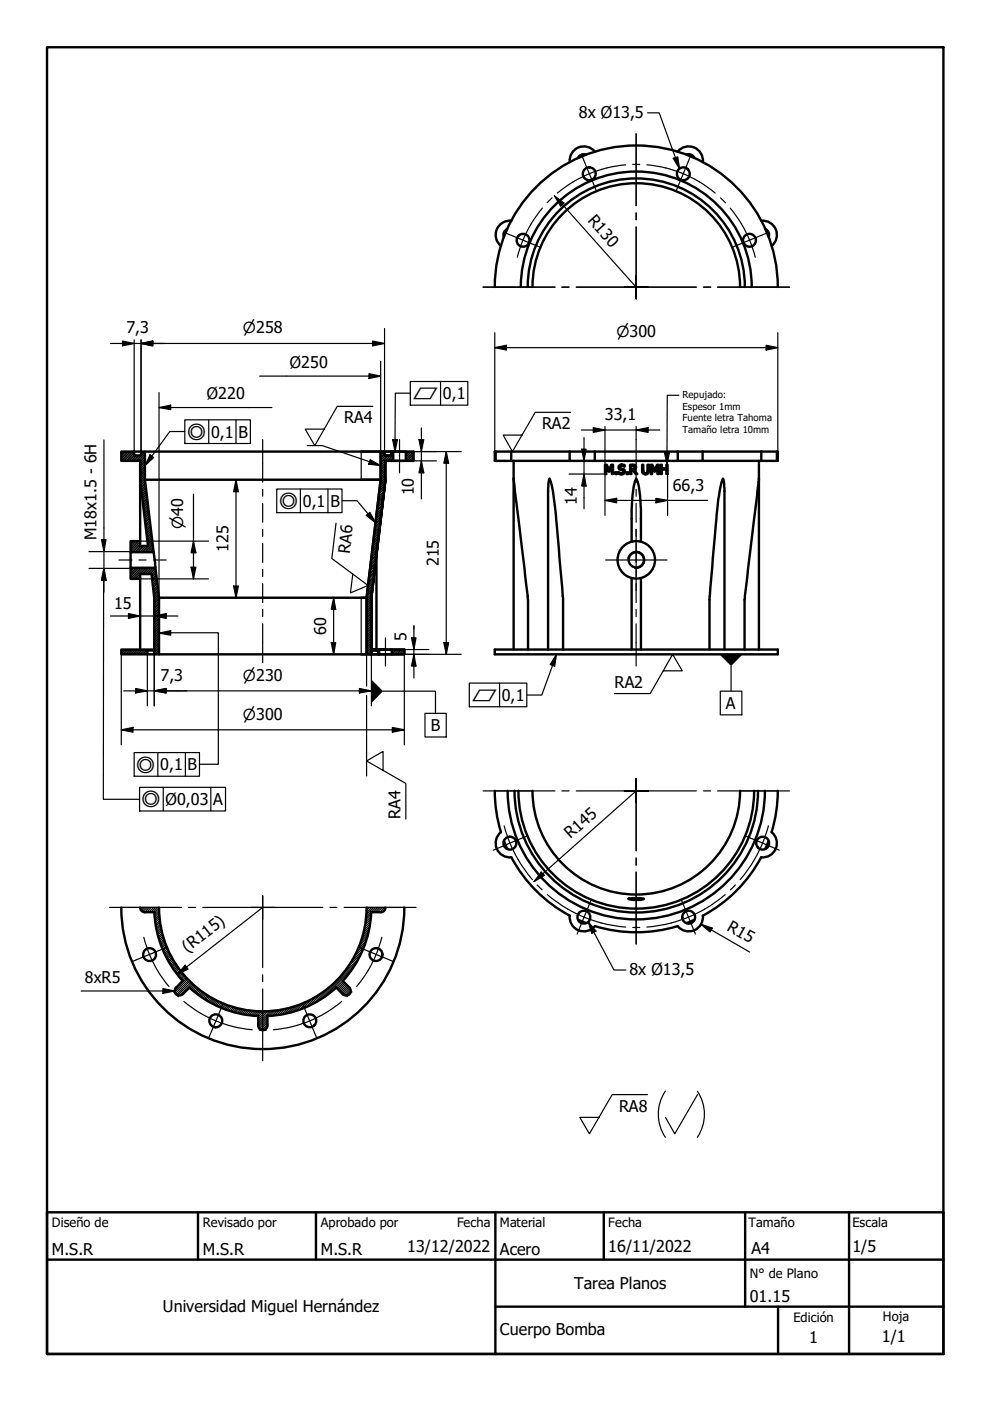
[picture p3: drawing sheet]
<svg xmlns="http://www.w3.org/2000/svg" width="210mm" height="297mm" viewBox="0 0 210 297" stroke-linecap="round" stroke-linejoin="round" font-family="sans-serif">
<!-- layer: Sombreado (ISO) -->
<g fill="none" stroke="#000" stroke-width=".25">
<path d="M25.8 95.7l-.1 .2M26.2 95.7l-.5 .6M26.5 95.7l-.8 .9M26.9 95.7l-1.2 1.3M27.3 95.7l-1.6 1.6M27.6 95.7l-1.9 1.9M28 95.7l-2 2M28.4 95.7l-2 2M28.4 96.4l-1.3 1.3M28.4 96l-1.7 1.7M28.6 96.6l-1.2 1.1M29 96.6l-1.2 1.1"/>
<path d="M29.3 96.6l-1.2 1.1M29.7 96.6l-1.2 1.1M30.2 95.7l-.3 .3M30.5 95.7l-.6 .6M30.7 99.9l-1 .9M30.7 99.5l-1 1M30.7 99.1l-1 1M30.7 98.8l-1 .9M30.7 98.4l-1 1M30.7 98l-1 1M30.7 97.7l-1 1M30.7 97.3l-1 1"/>
<path d="M30.7 97l-1 1M30.7 96.6l-1.1 1.1M30.7 96.3l-1.5 1.4M30.7 95.9l-1.8 1.8M80.8 95.7l-.1 .1M81.2 95.7l-.5 .4M81.5 95.7l-.8 .8M81.5 96.4l-.8 .8M81.5 96.1l-.8 .8M81.7 99.8l-1 1M81.7 99.5l-1 .9M81.7 99.1l-1 1"/>
<path d="M81.7 98.7l-1 1M81.7 98.4l-1 1M81.7 98l-1 1M81.7 96.6l-1 1M82.1 96.6l-1.4 1.4M82.4 96.6l-1.7 1.7M82.8 96.6l-2.1 2.1M83.3 95.7l-.3 .4M83.4 97.5l-.3 .2M83.4 97.1l-.7 .6M83.4 96.8l-1 .9M83.4 96.4l-1.4 1.3"/>
<path d="M83.4 96l-.4 .4M86.2 95.7l-.2 .1M86.6 95.7l-.6 .5M86.9 95.7l-.9 .9M87.2 95.7l-1.2 1.2M87.6 95.7l-1.6 1.6M87.7 97.4l-.3 .3M87.7 97.1l-.6 .6M87.7 96l-1.7 1.6M87.7 96.7l-1 1M87.7 96.3l-1.4 1.4M28.1 114.7l-.4 .3"/>
<path d="M28.4 114.7l-.7 .7M28.8 114.7l-1.1 1M29.1 114.7l-1.4 1.4M29.5 114.7l-1.8 1.8M29.7 115.6l-1.5 1.5M29.7 115.2l-1.9 1.9M29.7 114.9l-2 1.9M29.9 115.7l-1.3 1.4M30.3 115.7l-1.4 1.4M30.6 115.7l-1.3 1.4M30.7 102l-.9 .9M30.7 101.6l-.9 .9"/>
<path d="M30.7 101.3l-.9 .9M30.7 101l-1 .9M30.7 100.6l-1 1M30.7 100.2l-1 1M30.8 102.6l-.9 .9M30.8 102.3l-.9 .9M30.9 102.9l-.9 .9M30.9 103.6l-.9 .8M30.9 103.2l-.9 .9M31 115.7l-1.3 1.4M31 104.2l-.9 .9M31 103.9l-.9 .9"/>
<path d="M31.1 104.5l-.9 1M31.1 105.2l-.9 .9M31.1 104.8l-.9 1M31.2 105.8l-.9 .9M31.2 105.5l-.9 .9M31.2 106.2l-.8 .8M31.3 106.8l-.9 .9M31.3 106.5l-.9 .9M31.4 115.7l-1.4 1.4M31.4 107.4l-.9 .9M31.4 107.1l-.9 .9M31.4 107.7l-.9 .9"/>
<path d="M31.5 108.4l-.9 .9M31.5 108.1l-1 .9M31.6 109l-.9 .9M31.6 108.7l-.9 .9M31.6 109.3l-.9 .9M31.7 110l-.9 .9M31.7 109.7l-.9 .8M31.7 110.6l-.8 1M31.7 110.3l-.8 .9M31.8 110.9l-.9 1M31.9 111.6l-.9 .9M31.9 111.3l-.9 .9"/>
<path d="M31.9 111.9l-.8 .9M32 112.6l-.9 .9M32 112.3l-.9 .8M32.1 113.2l-.9 .9M32.1 112.9l-.9 .9M32.1 113.5l-.9 .9M32.2 114.2l-.9 .8M32.2 113.8l-1 .9M32.3 114.8l-.9 .9M32.3 114.5l-.9 .9M32.3 115.1l-1.9 2M32.4 115.7l-1.3 1.4"/>
<path d="M32.4 115.4l-1.7 1.7M32.4 116.4l-.6 .7M32.4 116.1l-1 1M32.5 116.7l-.4 .4M32.6 117l-.1 .1M79.5 119.9l-1.1 1.2M79.6 119.6l-1.2 1.1M79.6 119.2l-1.1 1.1M79.7 118.7l-1.2 1.2M79.8 118.3l-1.2 1.2M79.8 117.9l-1.2 1.1M79.8 117.5l-1.1 1.2"/>
<path d="M79.9 117.1l-1.2 1.1M79.9 116.7l-1.1 1.1M79.9 116.3l-1.1 1.2M80 115.9l-1.1 1.1M80.1 115.5l-1.2 1.1M80.1 115l-1.1 1.2M80.2 114.7l-1.2 1.1M80.2 114.2l-1.1 1.2M80.3 113.8l-1.2 1.2M80.3 113.5l-1.1 1.1M80.4 113l-1.2 1.2M80.4 112.6l-1.2 1.2"/>
<path d="M80.5 112.2l-1.2 1.1M80.5 111.8l-1.1 1.2M80.6 111.4l-1.2 1.2M80.6 111l-1.2 1.1M80.6 110.6l-1.1 1.1M80.7 110.2l-1.1 1.1M80.8 109.8l-1.2 1.1M80.8 109.3l-1.1 1.2M80.8 109l-1.1 1.1M80.9 108.5l-1.1 1.2M81 108.1l-1.2 1.2M81 107.7l-1.1 1.2"/>
<path d="M81 107.3l-1.1 1.1M81.1 106.9l-1.2 1.2M81.2 106.5l-1.2 1.1M81.2 106.1l-1.1 1.1M81.2 105.6l-1.1 1.3M81.3 105.3l-1.2 1.1M81.3 104.9l-1.1 1.1M81.4 104.4l-1.1 1.2M81.5 104.1l-1.2 1.1M81.5 103.6l-1.2 1.2M81.5 103.2l-1.1 1.2M81.6 102.8l-1.1 1.2"/>
<path d="M81.7 102.4l-1.2 1.2M81.7 102l-1.2 1.2M81.7 101.6l-1.1 1.1M81.7 101.3l-1.1 1M81.7 100.9l-1 1M81.7 100.6l-1 .9M81.7 100.2l-1 1M25.8 137.7l-.1 .2M26.2 137.7l-.5 .5M26.6 137.7l-.9 .9M26.9 137.7l-.9 1M27.3 137.7l-1 1"/>
<path d="M27.7 137.7l-1 1M27.8 120.4h-.1M28 137.7l-.9 1M28.1 120.4l-.4 .4M28.4 137.7l-1 1M28.5 120.4l-.8 .7M28.8 137.7l-1.1 1M28.9 120.4l-1.2 1.1M29.1 137.7l-1 1M29.2 120.4l-1.5 1.5M29.5 137.7l-1.1 1M29.6 120.4l-1.9 1.8"/>
<path d="M29.7 122.4l-.3 .3M29.7 122l-.7 .7M29.8 137.7l-1 1M30 120.4l-2.3 2.2M30.2 137.7l-1 1M30.3 120.4l-2.4 2.3M30.5 137.7l-1 1M30.7 120.4l-2.4 2.3M30.9 137.7l-1 1M31.1 120.4l-2.5 2.3M31.2 138.5l-.2 .2M31.2 138.1l-.6 .6"/>
<path d="M31.2 137.7l-.9 1M31.4 120.4l-1.4 1.3M31.6 137.7l-.1 .2M31.7 120.4l-1.3 1.3M32 137.7l-.2 .2M32.1 120.4l-1.4 1.3M32.3 137.7l-.1 .2M32.4 120.4l-1.3 1.3M32.8 120.4l-1.4 1.3M33 120.6l-1.2 1.1M33 120.9l-.9 .9M33.1 121.5l-.9 .9"/>
<path d="M33.1 121.2l-1 .9M33.1 122.2l-.8 .8M33.1 121.8l-.8 .9M33.2 122.5l-.9 .9M33.3 123.1l-.9 1M33.3 122.8l-1 .9M33.3 123.7l-.9 1M33.3 123.4l-.9 1M33.4 124.1l-.9 .9M33.5 124.8l-.9 .9M33.5 124.4l-1 .9M33.5 125.4l-.9 .9"/>
<path d="M33.5 125.1l-.9 .9M33.6 125.7l-.9 .9M33.7 126.4l-1 .9M33.7 126l-1 .9M33.7 136.7l-1.1 1.2M33.7 138.5l-.2 .2M33.7 138.2l-.6 .5M33.7 137.8l-.9 .9M33.7 137.5l-1 .9M33.7 137.1l-1 1M33.7 136.4l-1 .9M33.7 136l-1 1"/>
<path d="M33.7 135.6l-1 1M33.7 135.3l-1 1M33.7 134.9l-1 1M33.7 134.5l-1 1.1M33.7 134.2l-1 1M33.7 133.8l-1 1.1M33.7 133.5l-1 1M33.7 133.1l-1 1M33.7 132.8l-1 1M33.7 132.4l-1 1M33.7 132.1l-1 .9M33.7 131.7l-1 1"/>
<path d="M33.7 131.3l-1 1M33.7 131l-1 .9M33.7 130.6l-1 1M33.7 130.2l-1 1M33.7 129.9l-1 1M33.7 129.5l-1 1M33.7 129.1l-1 1.1M33.7 128.8l-1 1M33.7 128.4l-1 1.1M33.7 128.1l-1 1M33.7 127.7l-1 1.1M33.7 127.4l-1 1"/>
<path d="M33.7 127l-1 1M33.7 126.7l-1 1M78.7 138.4l-.3 .3M78.7 138l-.7 .7M78.7 137.7l-1 1M78.7 137.3l-1 1M78.7 137l-1 1M78.7 136.6l-1 1M78.7 136.3l-1 .9M78.7 135.9l-1 1M78.7 135.5l-1 1M78.7 135.2l-1 .9"/>
<path d="M78.7 134.8l-1 1M78.7 134.4l-1 1M78.7 134.1l-1 1M78.7 133.7l-1 1M78.7 133.3l-1 1.1M78.7 133l-1 1M78.7 132.6l-1 1.1M78.7 132.3l-1 1M78.7 131.9l-1 1M78.7 131.6l-1 1M78.7 131.2l-1 1M78.7 130.9l-1 1"/>
<path d="M78.7 130.5l-1 1M78.7 130.1l-1 1M78.7 129.8l-1 1M78.7 129.4l-1 1M78.7 129l-1 1M78.7 128.7l-1 1M78.7 128.3l-1 1M78.7 128l-1 1M78.7 127.6l-1 1M78.7 127.2l-1 1.1M78.7 126.9l-1 1M78.7 126.5l-1 1.1"/>
<path d="M78.8 126.1l-1.1 1.1M78.9 125.7l-1.2 1.1M78.9 125.3l-1.2 1.1M78.9 124.9l-1.1 1.1M79 137.7l-.1 .2M79 124.4l-1.1 1.2M79.1 124.1l-1.2 1.1M79.1 123.6l-1.1 1.2M79.1 123.2l-1.1 1.2M79.2 122.8l-1.2 1.1M79.2 122.4l-1.1 1.2M79.3 122l-1.1 1.2"/>
<path d="M79.3 121.6l-1.1 1.1M79.4 137.7l-.2 .2M79.4 121.2l-1.2 1.2M79.4 120.8l-1.1 1.1M79.5 120.4l-1.1 1.1M79.8 137.7l-.2 .2M80.1 137.7l-.2 .2M80.4 138.5l-.2 .2M80.4 138.2l-.2 .2M80.4 137.8l-.2 .2M83.3 137.7l-.2 .3M83.7 137.7l-.6 .7"/>
<path d="M84 137.7l-.9 1M84.4 137.7l-1 1M84.8 137.7l-1 1M85.1 137.7l-1 1M85.5 137.7l-1 1M85.7 138.5l-.2 .2M85.7 138.2l-.5 .5M85.7 137.8l-.9 .9M29.8 192.4l-.1 .1M30.3 192.4l-.5 .5M30.7 192.4l-.7 .7M31.2 192.4l-.9 .9"/>
<path d="M31.6 192.4l-.9 1M32.1 192.4l-1 1M32.6 192.4l-1 1M33 192.4l-1 1M33.5 192.4l-1.1 1M33.7 192.6l-.9 .9M33.8 193.9l-.9 .9M33.8 193.4l-1 1M33.8 193l-1 1M33.8 194.7l-.8 .9M33.8 194.2l-.9 1M33.9 195.5l-.8 .9"/>
<path d="M33.9 195.1l-.9 .9M34 195.9l-.9 .9M34.1 196.3l-.9 .8M34.2 196.6l-.9 .9M34.2 197l-.8 .9M34.4 197.3l-.9 .9M34.4 197.7l-.8 .9M34.5 198.1l-.8 .8M34.5 198.5l-.7 .7M34.7 198.8l-.8 .8M34.8 199.1l-.8 .8M34.9 199.4l-.7 .9"/>
<path d="M35.1 199.8l-.9 .8M77.6 199.5l-1.7 1.7M77.8 198.8l-1.7 1.7M77.9 192.4l-.2 .2M78 198.2l-1.6 1.6M78.1 197.6l-1.5 1.5M78.2 197l-1.3 1.4M78.4 196.5l-1.4 1.3M78.4 192.4l-.7 .7M78.4 195.9l-1.2 1.3M78.5 195.4l-1.2 1.2M78.5 194.9l-1.2 1.2"/>
<path d="M78.6 194.4l-1.1 1.1M78.6 193.9l-1.1 1.1M78.8 192.4l-1.1 1.2M79.2 192.4l-1.6 1.6M79.7 192.4l-2.1 2.1M80.1 192.4l-1 1M80.6 192.4l-1 1M81 192.4l-1 1M81.5 192.4l-1 1M81.7 192.7l-.7 .6M35.2 200.1l-.8 .8M35.3 200.5l-.8 .8"/>
<path d="M35.4 200.8l-.8 .7M35.5 201.1l-.7 .8M35.7 201.4l-.8 .8M35.8 201.7l-.7 .8M35.9 202l-.7 .7M36.1 202.3l-.7 .8M36.3 202.6l-.8 .8M36.4 202.9l-.7 .8M36.6 203.2l-.8 .7M36.7 203.5l-.7 .7M36.9 203.8l-.7 .7M37.1 204.1l-.7 .7"/>
<path d="M37.3 204.3l-.8 .7M37.5 204.6l-.8 .7M37.7 204.8l-.8 .8M37.8 205.1l-.7 .8M38 205.3l-.7 .8M38.2 205.7l-.7 .7M38.4 205.9l-.7 .7M38.5 206.2l-.7 .7M38.7 206.4l-.7 .7M39 206.6l-.7 .8M39.2 206.9l-.7 .7M39.4 207.1l-.7 .7"/>
<path d="M39.6 207.3l-2.5 2.6M39.8 207.6l-2.7 2.7M40.1 207.8l-2.9 2.8M40.3 208l-2.8 2.9M40.5 208.3l-2.8 2.7M40.7 208.5l-2.5 2.6M41 208.7l-.7 .7M41.2 208.9l-.7 .7M41.5 209.1l-.8 .8M41.7 209.3l-.7 .7M42 209.5l-.8 .7M42.2 209.7l-.7 .7"/>
<path d="M42.4 209.9l-.7 .7M42.7 210.1l-.7 .7M42.9 210.3l-.7 .8M43.2 210.5l-.7 .7M43.5 210.7l-.8 .7M43.8 210.8l-.7 .8M44.1 211l-.8 .8M44.3 211.2l-.7 .7M44.6 211.3l-.7 .8M44.9 211.5l-.8 .8M45.1 211.7l-.7 .8M45.5 211.8l-.8 .8"/>
<path d="M45.7 212l-.7 .7M46 212.1l-.7 .8M46.4 212.3l-.8 .7M46.7 212.4l-.8 .8M47 212.5l-.8 .8M47.3 212.7l-.8 .8M47.6 212.8l-.8 .8M47.9 213l-.8 .7M48.3 213.1l-.8 .8M48.6 213.2l-.8 .8M48.9 213.3l-.8 .8M49.3 213.4l-.8 .8"/>
<path d="M49.7 213.5l-.9 .8M50 213.6l-.9 .8M50.4 213.7l-.9 .9M50.7 213.8l-.9 .8M51.1 213.9l-.9 .8M51.4 214l-.8 .8M51.8 214l-.9 .9M52.2 214.1l-.9 .8M52.6 214.1l-.9 1M53 214.2l-.9 .9M53.3 214.2l-.8 1M53.8 214.3l-1 .9"/>
<path d="M54.2 214.4l-.9 .9M54.6 214.4l-.9 .9M55.1 214.4l-1 .9M55.5 214.4l-1 1M55.9 214.4l-1.2 1.2M56.4 214.4l-1.7 1.7M56.6 217.7l-.6 .7M56.7 217.2l-1.1 1.2M56.7 216.7l-1.5 1.5M56.7 216.3l-1.7 1.7M56.7 215.8l-1.9 1.9M56.8 214.4l-2.1 2.1"/>
<path d="M57.3 214.4l-2.6 2.6M57.8 214.3l-3.1 3.1M58.4 214.2l-1.2 1.1M58.9 214.1l-1.2 1.2M59.4 214l-1.2 1.3M59.9 214l-1.2 1.2M60.5 213.9l-1.3 1.2M61.1 213.7l-1.3 1.4M61.7 213.5l-1.4 1.4M62.4 213.3l-1.5 1.5M63 213.2l-1.5 1.5M63.8 212.8l-1.7 1.7"/>
<path d="M64.5 212.5l-1.7 1.7M65.3 212.1l-1.8 1.9M66.2 211.7l-2.1 2.1M67.4 211l-2.4 2.5M68.7 210.2l-2.9 2.8M72.7 207.9l-1.5 1.4M72.9 208.2l-1.4 1.4M73.2 208.4l-1.5 1.5M73.3 208.6l-1.4 1.4M73.6 208.8l-1.5 1.5M73.8 209.1l-1.4 1.4M74 209.3l-1.4 1.4"/>
<path d="M74.2 209.6l-1.3 1.3M74.3 210.4l-.6 .6M74.4 209.9l-1.2 1.2M74.4 205.7l-5.4 5.4M75.2 204.5l-7.4 7.4M75.9 203.4l-9.2 9.2M76.3 202.5l-3 3M76.8 201.7l-2.4 2.2M77.1 200.8l-2.2 2.2M77.3 200.1l-1.9 1.9"/>
</g>
<!-- layer: Visible (ISO) -->
<g fill="none" stroke="#000" stroke-width=".51">
<path d="M124.3 32.8a1.37 1.37 0 0 0-1.8 .7M126.1 32.1a3 3 0 0 0-3.5-.8 3 3 0 0 0-1.8 3.1M143.7 32.1a3 3 0 0 1 3.5-.8 3 3 0 0 1 1.8 3.1M145.5 32.8a1.37 1.37 0 0 1 1.8 .7M107.5 48.6a1.37 1.37 0 0 0-.7 1.7M108.4 46.8a3 3 0 0 0-3.1 1.8 3 3 0 0 0 .9 3.5M161.4 46.8a3 3 0 0 1 3.1 1.8 3 3 0 0 1-.9 3.5M162.3 48.6a1.37 1.37 0 0 1 .7 1.7M104.9 60.9a30 30 0 0 1 30-30.1 30 30 0 0 1 30 30.1M110.4 60.9a24.5 24.5 0 0 1 24.5-24.5 24.5 24.5 0 0 1 24.5 24.5M111.9 60.9a23 23 0 0 1 23-23.1 23 23 0 0 1 23 23.1M112.9 60.9a22 22 0 0 1 22-22.1 22 22 0 0 1 22 22.1"/>
<path d="M28.4 95.7v.1M28.4 95.7v.7M28.4 96.5l.1 .1M29.9 96.5l-1.3 .1M29.9 95.7v.7M29.9 95.7v.1M30 95.7h-4.3v2h4v2.6h.2M30 95.7h.7v6l1.9 15.4h-4.9v-2.4h2M30.7 95.7h50M81.5 95.8v.6M81.5 96.5l.1 .1M82.9 96.5l-1.2 .1"/>
<path d="M83 95.8v.6M83.4 95.7v2h-1.7v3.8M83.4 97.7h2.6M85.7 97.7h-4v3.8M86 95.7v2h1.7v-2h-7v6M105.1 97.7h-.2v-2h60v2h-56.5M105.1 95.7v2M108.4 95.7v2h-3.3M108.9 97.7v40M120.8 95.7v2M126.1 95.7v2M128.3 98.5h.4l.5 1.1 .4-1.1h.4v2h-.3v-1.7l-.5 1.2h-.2l-.5-1.2v1.7h-.2z"/>
<path d="M131.3 98.7l.3-.2h.7l.1 .4a.57 .57 0 0 0-1 .1l.3 .4a.64 .64 0 0 1 .7 .7 .64 .64 0 0 1-1 .4l-.3-.1v-.3a.64 .64 0 0 0 1.1-.1l-.1-.3a.92 .92 0 0 1-1-.7zM133.6 98.5h.5a.59 .59 0 0 1 .7 .5 .59 .59 0 0 1-.4 .7l.7 .8h-.3l-.6-.8h-.3v.8h-.3zM133.9 98.7a.46 .46 0 0 1 .6 .2 .46 .46 0 0 1-.1 .6h-.5zM136.1 98.5h.3v1.2a.45 .45 0 0 0 .4 .6 .45 .45 0 0 0 .5-.5v-1.3h.3v1.2a.74 .74 0 0 1-.7 .9 .74 .74 0 0 1-.8-.9zM138 98.5h.3l.5 1.1 .5-1.1h.4v2h-.3v-1.7l-.5 1.2h-.2l-.5-1.2v1.7h-.2zM140.1 98.5h.2v.8h1v-.8h.2v2h-.2v-.9h-1v.9h-.2zM143.7 95.7v2M149 95.7v2M160.9 97.7v40M161.4 95.7v2M164.7 95.7v2M27.7 117.1v3.3"/>
<path d="M29.7 100.3v.2M29.9 100.5h-.2v15.2M30.7 101.7h50M32.6 117.1l.4 3.3M79.8 117.7v20M80.7 101.7l-3 25v12h1M80.7 101.7l-3 25M81.7 101.4l-3 25M108.9 101.5l3 24.9 .1 11.3M130.4 100.1h.3v.4h-.3zM132.8 100.1h.4v.4h-.4zM133.9 114.9v-4.9a23.2 23.2 0 0 1 1-8.5l.2 .3a25.1 25.1 0 0 1 .8 8.2v4.9"/>
<path d="M160.9 101.5l-3 24.9v11.3M29.7 121.7v1h-2v-2.3h5.3l.7 6.3v12h-.9M29.7 122.7v15h-4v1h5.5M31.2 138v.7M31.2 138.7h1.6M31.2 138.7h.1M31.3 138h1.4M32.7 138.7h.1M32.7 138v.7M33.7 138.7h44M33.7 126.7h44M77.7 126.7v12h1"/>
<path d="M78.7 138.7h-.1M78.7 138v.7M78.8 126.4l-.1 11.3h7v1h-7M80 137.9l.1 .1M80.1 137.9l-1.4 .1M80.2 138v.7M80.4 137.7v1M81.7 137.7h4v1h-5.5M83.1 137.7v1M104.9 137.7h60v1h-60zM116.2 137.7v-34.1l.3-2.1a30 30 0 0 1 1.4 8.5l1.5 16.8v10.9M133.9 122.6v15.1"/>
<path d="M135.9 122.6v15.1M150.4 137.7v-10.9l1.3-14.7a44.6 44.6 0 0 1 1.6-10.6l.3 2.1v34.1M104.9 167.7a30 30 0 0 0 1.3 8.7 3 3 0 0 0-.9 3.5 3 3 0 0 0 3.1 1.9 30.2 30.2 0 0 0 12.4 12.3 3 3 0 0 0 1.8 3.1 3 3 0 0 0 3.5-.8M106.8 178.3l.8 1.7M107.6 167.7a27.3 27.3 0 0 0 27.3 27.2 27.3 27.3 0 0 0 27.3-27.2M109.1 167.7a25.8 25.8 0 0 0 25.8 25.8 25.8 25.8 0 0 0 25.8-25.8M109.9 167.7a25 25 0 0 0 25 24.9 25 25 0 0 0 25-24.9M112.9 167.7a22 22 0 0 0 22 22 22 22 0 0 0 22-22M163 178.3l-.7 1.7M163.6 176.4a3 3 0 0 1 .9 3.5 3 3 0 0 1-3.1 1.8 30 30 0 0 1-12.4 12.5 3 3 0 0 1-1.8 3 3 3 0 0 1-3.5-.8M164.9 167.7a30 30 0 0 1-1.3 8.7M25.7 192.4a30 30 0 0 0 30 30 30 30 0 0 0 30-30"/>
<path d="M29.7 192.4a.98 .98 0 0 0 1 1M30.7 193.4h2.1M32.7 193.4a23 23 0 0 0 6.1 14.6M33.7 192.4a22 22 0 0 0 22 22 22 22 0 0 0 22-22M78.7 193.4a23 23 0 0 1-6 14.6M81.7 192.4a.98 .98 0 0 1-1 1h-2M122.6 195l1.7 .7M126.1 196.3a30 30 0 0 0 17.6 .1M133.3 190.5l.7-.1 2.5 .1a5.3 5.3 0 0 1-3.2 0zM147.2 195l-1.7 .7M37.3 209.4a.98 .98 0 0 0 0 1.4 .98 .98 0 0 0 1.4 0M38.7 207.9l-1.4 1.5"/>
<path d="M40.2 209.4a23 23 0 0 0 14.5 6M40.2 209.3l-1.5 1.5M54.7 215.4v2a.98 .98 0 0 0 1 1 .98 .98 0 0 0 1-1v-2M71.2 209.3l1.5 1.5M71.3 209.4a23 23 0 0 1-14.6 6M72.6 207.9l1.5 1.5M74.1 209.4a.98 .98 0 0 1 0 1.4 .98 .98 0 0 1-1.4 0"/>
<circle cx="124.9" cy="36.8" r="1.37"/>
<circle cx="144.9" cy="36.8" r="1.37"/>
<circle cx="110.9" cy="50.9" r="1.37"/>
<circle cx="158.9" cy="50.9" r="1.37"/>
<circle cx="134.9" cy="118.7" r="4"/>
<circle cx="134.9" cy="118.7" r="1.62"/>
<circle cx="108.1" cy="178.8" r="1.37"/>
<circle cx="161.7" cy="178.8" r="1.37"/>
<circle cx="123.8" cy="194.5" r="1.37"/>
<circle cx="146" cy="194.5" r="1.37"/>
<circle cx="31.7" cy="202.4" r="1.37"/>
<circle cx="45.8" cy="216.4" r="1.37"/>
<circle cx="65.7" cy="216.4" r="1.37"/>
<circle cx="79.7" cy="202.4" r="1.37"/>
</g>
<!-- layer: Visible fina (ISO) -->
<path d="M104.9 60.9h8M156.9 60.9h8M76.6 95.7v6M27.7 117h4.8M133.1 118.4a1.81 1.81 0 0 1 2.1-1.5 1.81 1.81 0 0 1 1.5 2.1 1.81 1.81 0 0 1-2.1 1.5M27.7 120.5h5.3M76.6 126.7v12M104.9 167.7h8M156.9 167.7h8M25.7 192.4h8M77.7 192.4h8" fill="none" stroke="#000" stroke-width=".25"/>
<!-- layer: Borde (ISO) -->
<path d="M10 10h190v277.1h-190z" fill="none" stroke="#000" stroke-width=".51"/>
<path d="M29.7 97.7v4.1l1.7 13.9h-1.7M81.7 101.8l-3 25v10.9h3h-3v-10.9zM29.7 121.7h2.4l.6 5.1v10.9h-3" fill="none" stroke="#000" stroke-width=".51"/>
<path d="M10 257h190v30.1h-190zM42 257v10.1M67 257v10.1M105 257v30.1M128 257v10.1M158 257v20M180 257v30.1M10 267.1h190M105 277h95M165 277v10.1" fill="none" stroke="#000" stroke-width=".51"/>
<!-- layer: Marca de centro (ISO) -->
<g fill="none" stroke="#000" stroke-width=".25">
<path d="M123.5 33.3l2.9 7.1M134.9 28.4v15.2M146.3 33.3l-2.9 7.1M107.3 49.5l7.1 2.9M134.9 48.1v12.8v-2.5M134.9 45.1v1.5M162.5 49.5l-7.1 2.9M102.4 60.9h15.3M119.1 60.9h1.5M122.2 60.9h12.7h-2.5M134.9 63.4v-2.5v2.5M137.4 60.9h-2.5h12.7"/>
<path d="M149.2 60.9h1.5M152.1 60.9h15.3M128.4 118.7h13M134.9 112.3v12.9M102.4 167.7h15.3M111.7 177.3l-7.1 3M119.1 167.7h1.5M122.2 167.7h12.7h-2.5M132.4 167.7h2.5h-2.5M134.9 165.1v2.6v-2.6M134.9 170.2v-2.5v2.5M134.9 170.2v-2.5v12.7"/>
<path d="M137.4 167.7h-2.5h2.5M137.4 167.7h-2.5h12.7M149.2 167.7h1.5M152.1 167.7h15.3M158.1 177.3l7.1 3M23.2 192.4h15.3M39.9 192.4h1.6M43 192.4h12.7h-2.5M55.7 189.9v2.5v-2.5M55.7 194.9v-2.5v12.8M58.2 192.4h-2.5h12.8M70 192.4h1.4"/>
<path d="M73 192.4h15.2M125.3 190.9l-2.9 7.1M134.9 181.9v1.5M134.9 184.9v15.2M144.5 190.9l2.9 7.1M35.2 200.9l-7.1 2.9M47.2 212.9l-2.9 7.1M55.7 206.7v1.4M55.7 209.7v15.2M64.2 212.9l2.9 7.1M76.2 200.9l7.1 2.9"/>
</g>
<!-- layer: Eje (ISO) -->
<g fill="none" stroke="#000" stroke-width=".25">
<path d="M132.7 34.9a26 26 0 0 0-14.5 6M135.7 34.9h-1.5M137.2 34.9a26 26 0 0 1 14.4 6M115 44.1a26 26 0 0 0-5.3 10.5M117.1 41.9l-1.1 1.1M152.8 41.9l1 1.1M154.8 44.1a26 26 0 0 1 5.3 10.5M55.7 93.2v9M84.7 93.2v7.1M134.9 93.2v9M25.2 118.7h2.8M29.5 118.7h1.5"/>
<path d="M32.5 118.7h2.7M55.7 103.7v1.5M55.7 106.7v4M55.7 112.3v1.4M55.7 115.2v4M134.9 103.7v1.5M134.9 106.7v4M134.9 112.3v1.4M134.9 115.2v4M55.7 120.7v1.5M55.7 123.7v4M55.7 129.2v1.5"/>
<path d="M55.7 132.3v8.2M81.7 135.2v6M134.9 120.7v1.5M134.9 123.7v4M134.9 129.2v1.5M134.9 132.3v8.9M106.9 175.1a29 29 0 0 0 6 11.4M162.9 175.1a29 29 0 0 1-6 11.4M30.5 198.7a26 26 0 0 0 5.3 10.5M80.9 198.7a26 26 0 0 1-5.3 10.5M113.9 187.6l1 1.1M116.1 189.7a29 29 0 0 0 16.6 6.9"/>
<path d="M134.2 196.6h1.5M153.8 189.7a29 29 0 0 1-16.7 6.9M155.9 187.6l-1 1.1M36.8 210.3l1.1 1M39 212.3a26 26 0 0 0 14.5 6M55 218.4h1.5M72.4 212.3a26 26 0 0 1-14.4 6M74.6 210.3l-1 1"/>
</g>
<!-- layer: Cota (ISO) -->
<g fill="none" stroke="#000" stroke-width=".25">
<path d="M117.5 41.5l2.1 1.5-.7 .7zM117.5 41.5l17.4 19.4M23.4 72.8h58.1M26 72.3l2.4 .5-2.4 .5zM28.4 72.1v23.6M29.9 72.8l2.5-.5v1zM29.9 72.1v23.6M55.1 79.7h25.6M78.2 79.2l2.5 .5-2.5 .5zM79 72.3l2.5 .5-2.5 .5zM80.7 76.6v19.1M81.5 69.6v26.1"/>
<path d="M104.9 73.7l2.5-.5v1zM104.9 73.7h60M104.9 70.5v25.2M162.4 73.2l2.5 .5-2.5 .5zM164.9 70.5v25.2M33.7 86.4l2.5-.5v1zM33.7 86.4h24M33.7 83.2v35.4M85.7 97.7h6.8M85.7 95.7h12.1M88.8 93.2h1.1l-.6 2.5zM89.3 97.7l.6 2.6h-1.1z"/>
<path d="M89.3 90.7v15.1M94.6 95.7l.5 2.5h-1zM94.6 95.7v43M120.6 97.7h5.5M123.3 91.2h16.6M123.3 95.2h1l-.5 2.5zM123.8 92.8v15.1M125.8 90.7l2.5 .5-2.5 .5zM128.3 90.4v8.1M134.9 91.2l2.5-.5v1zM134.9 90.4v2.8M29.7 114.7h14.5"/>
<path d="M33.7 118.9v7.8M41 114.7l.5 2.5h-1zM41 104.8v17.9M50 101.7l.5 2.6h-1zM50 101.7v25M120.6 100.5h7.7v8.8M123.8 100.5l.5 2.5h-1zM128.3 106.1l2.4-.5v1zM128.3 106.1h21.8M139.1 105.6l2.4 .5-2.4 .5zM141.5 100.5v8.8M23.4 130.6h14.3"/>
<path d="M25.7 138.7v19.2M27.2 130.1l2.5 .5-2.5 .5zM29.7 122.7h14.5M31.2 138.7v11M32.7 130.6l2.5-.5v1zM32.7 138.7v11M40.5 120.3h1l-.5 2.4zM49.5 124.3h1l-.5 2.4zM70.2 136.3h1l-.5 2.4zM70.7 126.7l.5 2.5h-1zM70.7 126.7v12M78.7 138.7v11"/>
<path d="M85.7 137.7h5.2M87.2 135.2h1l-.4 2.5zM87.8 138.7l.4 2.5h-1zM87.8 132.7v11M94.1 136.3h1l-.5 2.4zM97.8 138.7h-12.1v19.2M25.7 154.7l2.5-.5v1zM25.7 154.7h60M26.2 146.5h52.5M28.8 146l2.4 .5-2.4 .4zM32.7 146.5l2.5-.5v.9zM76.2 146l2.5 .5-2.5 .4z"/>
<path d="M83.2 154.2l2.5 .5-2.5 .5zM134.9 167.7l-21.7 19.2M55.7 192.4l-18.1 14.2M114.7 184.9l.7 .7-2.2 1.3zM148.6 195.9l2.4 .9-.4 .8zM148.6 195.9l10.3 6M17.2 210.1h19.8M34.5 209.6l2.5 .5-2.5 .5zM39.2 204.6l.7 .9-2.3 1.1z"/>
</g>
<g fill="#000">
<path d="M117.5 41.5l2.1 1.5-.7 .7z" fill-rule="evenodd"/>
<path d="M26 72.3l2.4 .5-2.4 .5z" fill-rule="evenodd"/>
<path d="M29.9 72.8l2.5-.5v1z" fill-rule="evenodd"/>
<path d="M29.9 72.8l2.5-.5v1z" fill-rule="evenodd"/>
<path d="M79 72.3l2.5 .5-2.5 .5z" fill-rule="evenodd"/>
<path d="M104.9 73.7l2.5-.5v1z" fill-rule="evenodd"/>
<path d="M162.4 73.2l2.5 .5-2.5 .5z" fill-rule="evenodd"/>
<path d="M33.7 86.4l2.5-.5v1z" fill-rule="evenodd"/>
<path d="M78.2 79.2l2.5 .5-2.5 .5z" fill-rule="evenodd"/>
<path d="M88.8 93.2h1.1l-.6 2.5z" fill-rule="evenodd"/>
<path d="M94.6 95.7l.5 2.5h-1z" fill-rule="evenodd"/>
<path d="M123.3 95.2h1l-.5 2.5z" fill-rule="evenodd"/>
<path d="M125.8 90.7l2.5 .5-2.5 .5z" fill-rule="evenodd"/>
<path d="M134.9 91.2l2.5-.5v1z" fill-rule="evenodd"/>
<path d="M41 114.7l.5 2.5h-1z" fill-rule="evenodd"/>
<path d="M50 101.7l.5 2.6h-1z" fill-rule="evenodd"/>
<path d="M89.3 97.7l.6 2.6h-1.1z" fill-rule="evenodd"/>
<path d="M123.8 100.5l.5 2.5h-1z" fill-rule="evenodd"/>
<path d="M128.3 106.1l2.4-.5v1z" fill-rule="evenodd"/>
<path d="M139.1 105.6l2.4 .5-2.4 .5z" fill-rule="evenodd"/>
<path d="M27.2 130.1l2.5 .5-2.5 .5z" fill-rule="evenodd"/>
<path d="M32.7 130.6l2.5-.5v1z" fill-rule="evenodd"/>
<path d="M40.5 120.3h1l-.5 2.4z" fill-rule="evenodd"/>
<path d="M49.5 124.3h1l-.5 2.4z" fill-rule="evenodd"/>
<path d="M70.2 136.3h1l-.5 2.4z" fill-rule="evenodd"/>
<path d="M70.7 126.7l.5 2.5h-1z" fill-rule="evenodd"/>
<path d="M87.2 135.2h1l-.4 2.5z" fill-rule="evenodd"/>
<path d="M94.1 136.3h1l-.5 2.4z" fill-rule="evenodd"/>
<path d="M25.7 154.7l2.5-.5v1z" fill-rule="evenodd"/>
<path d="M28.8 146l2.4 .5-2.4 .4z" fill-rule="evenodd"/>
<path d="M32.7 146.5l2.5-.5v.9z" fill-rule="evenodd"/>
<path d="M32.7 146.5l2.5-.5v.9z" fill-rule="evenodd"/>
<path d="M76.2 146l2.5 .5-2.5 .4z" fill-rule="evenodd"/>
<path d="M83.2 154.2l2.5 .5-2.5 .5z" fill-rule="evenodd"/>
<path d="M87.8 138.7l.4 2.5h-1z" fill-rule="evenodd"/>
<path d="M114.7 184.9l.7 .7-2.2 1.3z" fill-rule="evenodd"/>
<path d="M148.6 195.9l2.4 .9-.4 .8z" fill-rule="evenodd"/>
<path d="M34.5 209.6l2.5 .5-2.5 .5z" fill-rule="evenodd"/>
<path d="M39.2 204.6l.7 .9-2.3 1.1z" fill-rule="evenodd"/>
</g>
<g fill="none" stroke="#000" stroke-width=".25">
<path d="M137.3 23.9h2.5l4.3 11.9M142.7 33.6l1-.3 .4 2.5zM22 93.3v32.2M31.8 96.4l.8 .6-1.9 1.7zM39.2 91.5h-3.2l-5.3 7.2M39.2 89h13.9v5h-13.9zM44.3 89v5M50 89v5M65.2 94.5h3.1l12.4 4.2M78.5 97.5l2.2 1.2-2.5-.3zM79.1 86.2h-7.6l-4.8 8.3-2-3.5h4M83.2 93.2h1.1l-.5 2.5z"/>
<path d="M87 83.4h-3.2v12.3M87 80.9h12.2v5h-12.2zM93.4 80.9v5M121 87.4h-7.5l-4.9 8.3-1.9-3.4h4M140.9 96h1l-.5 2.5zM144 83.8h-2.5l-.1 14.7M18.9 117h8.8M21.5 114.4h1l-.5 2.6zM58.7 103.7h13.8v5h-13.8zM63.7 103.7v5M69.5 103.7v5M71.2 110.9l-.8 7.5 7.6 5.7-3.7 1.6 .5-4"/>
<path d="M72.5 106.2h3.2l3.9 4.7M77.7 109.3l.7-.7 1.2 2.3zM18.9 120.5h8.8M22 120.5l.5 2.5h-1zM22 120.5l-.1 49h7.7M33.7 134.2l2.5-.5v1zM33.7 134.2h12.6v27.8h-4M77.7 138.7v6.8M118 138.7l-.4 2.6-1-.4zM118 138.7l-3.1 8.7h-3.2M28.4 159.6h13.9v5h-13.9zM33.5 159.6v5"/>
<path d="M39.3 159.6v5M77.7 147.4v17.1M81.2 146.5h11.1v4.7M90.1 151.2h4.5v5.1h-4.5zM99.5 144.8h12.2v5h-12.2zM105.9 144.8v5M140.7 142.2h4l-2.1-3.5-4.7 8.4h-7.6M152.7 146.5h4.6v5.1h-4.6zM155 141.2v5.3M29.6 166.9h18.2v5h-18.2zM34.6 166.9v5M44.7 166.9v5"/>
<path d="M81.2 163.3v-4l-3.5 2 8.3 4.8v7.6M124.7 195.4l1.7 2-.9 .5zM124.7 195.4l5.5 10.3h2.5M137.3 232.1h-7.5l-4.8 8.3-2.1-3.5h4.1M141.1 231.4a8.7 8.7 0 0 0 0 9.7M147.9 231.4a8.7 8.7 0 0 1 0 9.7M147.9 232.1l-4.8 8.3-2-3.5"/>
</g>
<g fill="#000">
<path d="M142.7 33.6l1-.3 .4 2.5z" fill-rule="evenodd"/>
<path d="M31.8 96.4l.8 .6-1.9 1.7z" fill-rule="evenodd"/>
<path d="M78.5 97.5l2.2 1.2-2.5-.3z" fill-rule="evenodd"/>
<path d="M83.2 93.2h1.1l-.5 2.5z" fill-rule="evenodd"/>
<path d="M140.9 96h1l-.5 2.5z" fill-rule="evenodd"/>
<path d="M21.5 114.4h1l-.5 2.6z" fill-rule="evenodd"/>
<path d="M77.7 109.3l.7-.7 1.2 2.3z" fill-rule="evenodd"/>
<path d="M22 120.5l.5 2.5h-1z" fill-rule="evenodd"/>
<path d="M22 120.5l.5 2.5h-1z" fill-rule="evenodd"/>
<path d="M33.7 134.2l2.5-.5v1z" fill-rule="evenodd"/>
<path d="M152.5 138.7h5l-2.5 2.5z" fill-rule="evenodd"/>
<path d="M78.7 144.1l2.5 2.4-2.5 2.6z" fill-rule="evenodd"/>
<path d="M118 138.7l-.4 2.6-1-.4z" fill-rule="evenodd"/>
<path d="M124.7 195.4l1.7 2-.9 .5z" fill-rule="evenodd"/>
</g>
<g font-size="3.4">
<text x="122.7" y="24.9">8x Ø13,5</text>
<text x="124.5" y="46.8" transform="rotate(48 124.5 46.8)">R130</text>
<text x="26.8" y="70.7">7,3</text>
<text x="61.5" y="78">Ø250</text>
<text x="43.9" y="84.7">Ø220</text>
<text x="73" y="89.8">RA4</text>
<text x="93.9" y="84.6">0,1</text>
<text x="128.3" y="89">33,1</text>
<text x="44.8" y="92.8">0,1</text>
<text x="50.5" y="92.8">B</text>
<text x="114.9" y="91">RA2</text>
<text x="64.2" y="107.4">0,1</text>
<text x="70" y="107.4">B</text>
<text x="87.8" y="105" transform="rotate(-90 87.8 105)">10</text>
<text x="122.3" y="107.1" transform="rotate(-90 122.3 107.1)">14</text>
<text x="142.6" y="104">66,3</text>
<text x="20.4" y="114.5" transform="rotate(-90 20.4 114.5)">M18x1.5 - 6H</text>
<text x="48.5" y="117" transform="rotate(-90 48.5 117)">125</text>
<text x="74.2" y="117.4" transform="rotate(-83 74.2 117.4)">RA6</text>
<text x="93" y="120.1" transform="rotate(-90 93 120.1)">215</text>
<text x="24.2" y="129">15</text>
<text x="69.2" y="134.6" transform="rotate(-90 69.2 134.6)">60</text>
<text x="86.2" y="136" transform="rotate(-90 86.2 136)">5</text>
<text x="34" y="144.3">7,3</text>
<text x="106.4" y="148.6">0,1</text>
<text x="130.3" y="146">RA2</text>
<text x="91.3" y="155">B</text>
<text x="153.9" y="150.3">A</text>
<text x="34" y="163.3">0,1</text>
<text x="39.8" y="163.3">B</text>
<text x="35.1" y="170.7">Ø0,03</text>
<text x="45.2" y="170.7">A</text>
<text x="84.9" y="173.7" transform="rotate(-90 84.9 173.7)">RA4</text>
<text x="121" y="177.9" transform="rotate(-42 121 177.9)">R145</text>
<text x="154" y="197.2" transform="rotate(30 154 197.2)">R15</text>
<text x="39.8" y="202.1" transform="rotate(-38 39.8 202.1)">(R115)</text>
<text x="18" y="208.5">8xR5</text>
<text x="133.5" y="206.7">8x Ø13,5</text>
<text x="131.3" y="235.8">RA8</text>
<text x="11" y="266">M.S.R</text>
<text x="43" y="266">M.S.R</text>
<text x="68" y="266">M.S.R</text>
<text x="86.4" y="265.5">13/12/2022</text>
<text x="106" y="266">Acero</text>
<text x="129" y="265.5">16/11/2022</text>
<text x="159.3" y="265.8">A4</text>
<text x="180.7" y="265.5">1/5</text>
<text x="121.7" y="273.3">Tarea Planos</text>
<text x="159" y="276">01.15</text>
<text x="34.5" y="278.1">Universidad Miguel Hernández</text>
<text x="106" y="283">Cuerpo Bomba</text>
<text x="171.6" y="284.8">1</text>
<text x="186.9" y="284.5">1/1</text>
</g>
<g font-size="3.2">
<text x="51.5" y="70.7">⌀258</text>
<text x="130.7" y="71.6">⌀300</text>
<text x="87.5" y="84.6">⏥</text>
<text x="39.7" y="93.3">◎</text>
<text x="59.2" y="107.9">◎</text>
<text x="38.9" y="112.1" transform="rotate(-90 38.9 112.1)">⌀40</text>
<text x="51.5" y="144.3">⌀230</text>
<text x="100" y="148.6">⏥</text>
<text x="51.5" y="152.6">⌀300</text>
<text x="28.9" y="163.8">◎</text>
<text x="30" y="171.2">◎</text>
</g>
<g font-size="2.7">
<text x="11" y="260.2">Diseño de</text>
<text x="43" y="260.1">Revisado por</text>
<text x="68" y="260.1">Aprobado por</text>
<text x="96.9" y="260.1">Fecha</text>
<text x="106" y="260.1">Material</text>
<text x="129" y="260.1">Fecha</text>
<text x="158.7" y="260.2">Tamaño</text>
<text x="180.7" y="260.1">Escala</text>
<text x="159" y="271">N° de Plano</text>
<text x="168.2" y="280.3">Edición</text>
<text x="187.2" y="280">Hoja</text>
</g>
<g font-size="2">
<text x="144.7" y="84.4">Repujado:</text>
<text x="144.7" y="86.9">Espesor 1mm</text>
<text x="144.7" y="89.3">Fuente letra Tahoma</text>
<text x="144.7" y="91.8">Tamaño letra 10mm</text>
</g>
</svg>
